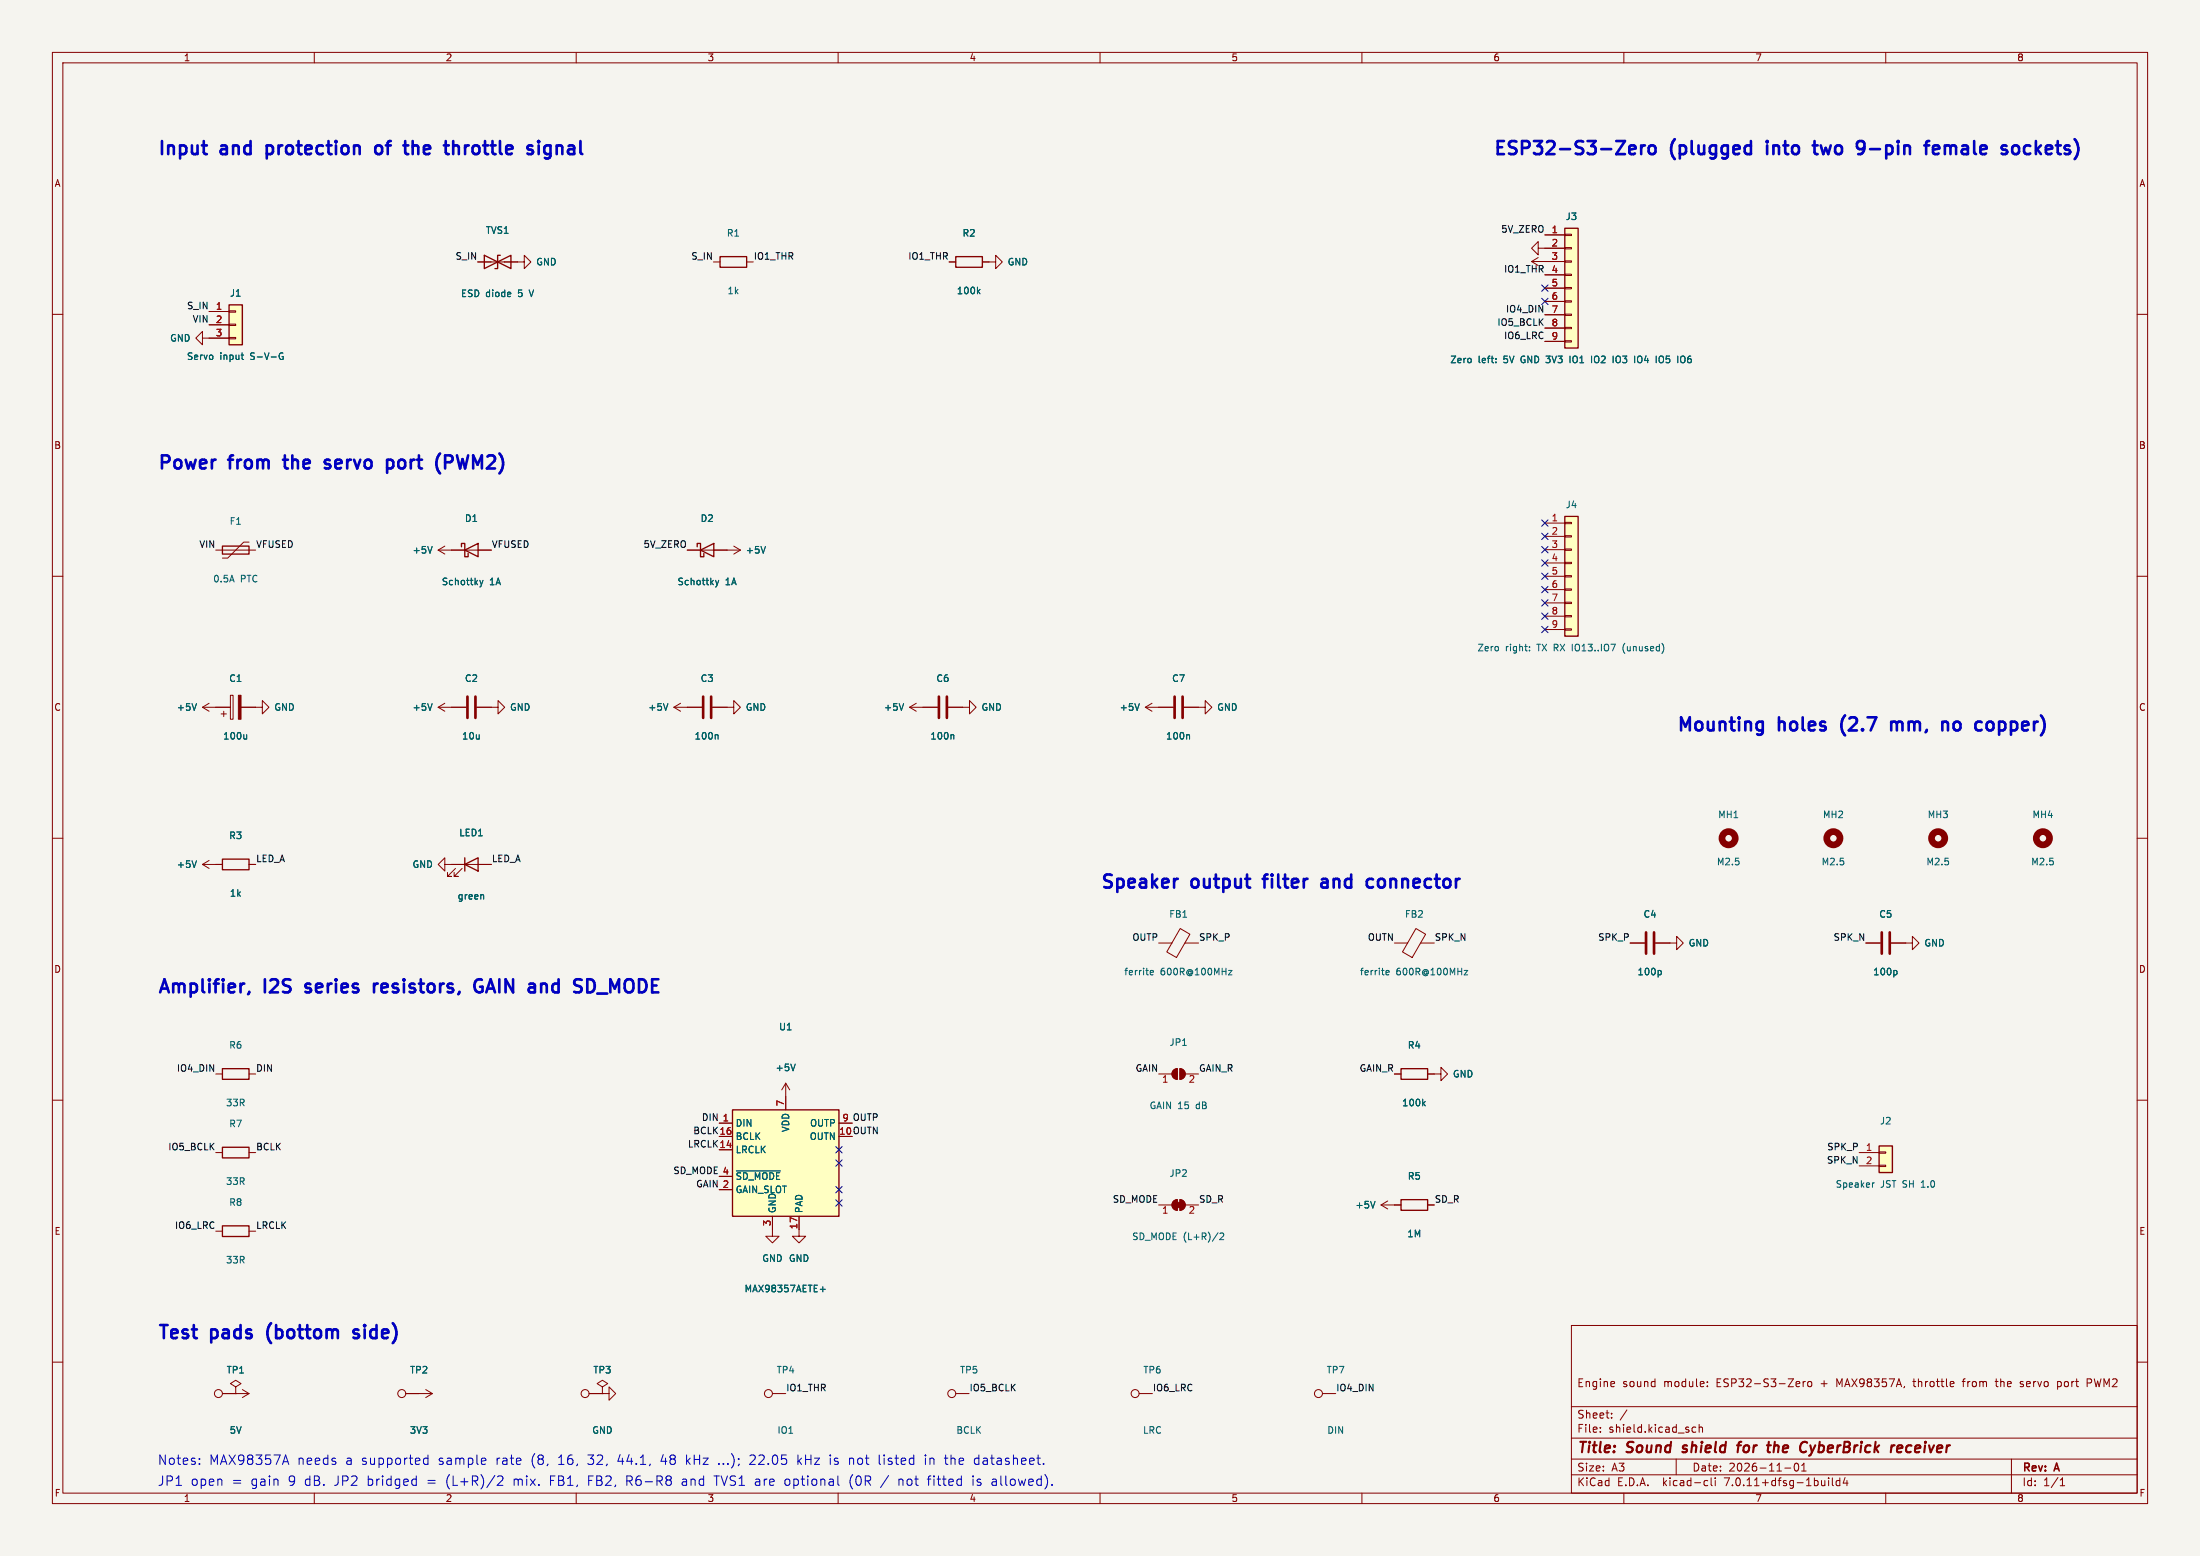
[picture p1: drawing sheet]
<svg xmlns="http://www.w3.org/2000/svg" width="420mm" height="297mm" viewBox="0 0 420 297" stroke-linecap="round" stroke-linejoin="round" font-family="sans-serif">
<path d="M0 0h420v297h-420z" fill="#f5f4ef" stroke="#f5f4ef" stroke-width=".19"/>
<g fill="none" stroke="#840000" stroke-width=".19">
<path d="M10 10h400v277h-400zM12 12h396v273h-396zM60 10v2M110 10v2M160 10v2M210 10v2M260 10v2M310 10v2M360 10v2M10 60h2M39.9 59.5h3.8M43.7 59.3h1.3v.3h-1.3z"/>
<path d="M91.2 50h8.9v-1.3l1.3 1.3-1.3 1.3v-1.3M136.2 50h1.3M142.5 50h1.3M181.2 50h1.3M187.5 50h2.6v-1.3l1.2 1.3-1.2 1.3v-1.3M292.4 49.9l1.2 .8M292.4 49.9h6.3M293.6 47.4v-1.3l-1.2 1.3 1.2 1.2v-1.2h5.1M293.6 49.2l-1.2 .7M294.9 44.8h3.8M294.9 52.5h3.8M294.9 55h3.8"/>
<path d="M294.9 57.5h3.8M298.7 60h1.3v.2h-1.3zM298.7 57.4h1.3v.3h-1.3zM298.7 54.9h1.3v.2h-1.3zM298.7 52.3h1.3v.3h-1.3zM298.7 49.8h1.3v.2h-1.3zM298.7 47.3h1.3v.2h-1.3zM298.7 44.7h1.3v.3h-1.3zM408 60h2M38.6 64.5v-1.2l-1.2 1.2 1.2 1.3v-1.3h5.1M39.9 62h3.8M43.7 64.4h1.3v.3h-1.3z"/>
<path d="M43.7 61.9h1.3v.2h-1.3zM294.9 60.1h3.8M294.9 62.6h3.8M294.9 65.2h3.8M298.7 65h1.3v.3h-1.3zM298.7 62.5h1.3v.2h-1.3zM294.9 99.8h3.8M298.7 99.7h1.3v.3h-1.3zM10 110h2M41.2 105h7.6M47.5 103.5h-1l-3 3h-1M83.7 105h10.1"/>
<path d="M83.7 105l1.2 .8M84.9 104.2l-1.2 .8M131.2 105h10.1M140.1 104.2l1.2 .8M141.3 105l-1.2 .8M294.9 110h3.8M294.9 102.4h3.8M294.9 104.9h3.8M294.9 107.5h3.8M294.9 112.5h3.8M294.9 115.1h3.8M294.9 117.6h3.8"/>
<path d="M298.7 117.5h1.3v.2h-1.3zM298.7 115h1.3v.2h-1.3zM298.7 112.4h1.3v.3h-1.3zM298.7 109.9h1.3v.2h-1.3zM298.7 107.3h1.3v.3h-1.3zM298.7 104.8h1.3v.2h-1.3zM298.7 102.3h1.3v.2h-1.3zM408 110h2M38.6 135h5.4M38.6 135l1.3 .8M39.9 134.2l-1.3 .8M42.2 136.3h1"/>
<path d="M42.7 135.8v1M44 132.7h.5v4.6h-.5zM46 135h4.1v-1.3l1.2 1.3-1.2 1.3v-1.3M83.7 135h5.3M83.7 135l1.2 .8M84.9 134.2l-1.2 .8M91 135h4.1v-1.3l1.3 1.3-1.3 1.3v-1.3M128.6 135h5.4M128.6 135l1.3 .8M129.9 134.2l-1.3 .8M136 135h4.1v-1.3l1.2 1.3-1.2 1.3v-1.3M173.6 135h5.4"/>
<path d="M173.6 135l1.3 .8M174.9 134.2l-1.3 .8M181 135h4.1v-1.3l1.2 1.3-1.2 1.3v-1.3M218.7 135h5.3M218.7 135l1.2 .8M219.9 134.2l-1.2 .8M226 135h4.1v-1.3l1.3 1.3-1.3 1.3v-1.3M294.9 120.2h3.8M298.7 120h1.3v.3h-1.3zM10 160h2M408 160h2M38.6 165h3.9"/>
<path d="M38.6 165l1.3 .8M39.9 164.2l-1.3 .8M47.5 165h1.3M84.9 165v-1.3l-1.2 1.3 1.2 1.3v-1.3h8.9M87 165.8l-1.6 1.5h.8h-.8v-.8M88.2 165.8l-1.5 1.5h.8h-.8v-.8M221.2 180h2.5M225.3 177.2l1.9 1.1-2.6 4.5-1.9-1.1zM226.2 180h2.6M266.2 180h2.5M270.3 177.2l1.9 1.1-2.6 4.5-1.9-1.1zM271.2 180h2.6"/>
<path d="M311.2 180h2.8M316 180h4.1v-1.3l1.3 1.3-1.3 1.3v-1.3M356.2 180h2.8M361 180h4.1v-1.3l1.2 1.3-1.2 1.3v-1.3M10 210h2M41.2 205h1.3M47.5 205h1.3M137.3 214.4h2.5M137.3 219.5h2.5M137.3 216.9h2.5M150 206.8v5M150 206.8l-.8 1.2"/>
<path d="M150 206.8l.8 1.2M160.2 214.4h2.5M221.2 205h2.5M224.1 204.3l.6-.3v2a1.02 1.02 0 0 1-.9-.6 1.02 1.02 0 0 1 .3-1.1zM225.3 204a1.02 1.02 0 0 1 1 1 1.02 1.02 0 0 1-1 1zM226.3 205h2.5M266.2 205h1.3M272.5 205h2.6v-1.3l1.2 1.3-1.2 1.3v-1.3M358.7 219.9h1.3v.2h-1.3zM408 210h2M41.2 220h1.3M41.2 235h1.3"/>
<path d="M47.5 220h1.3M47.5 235h1.3M137.3 227.1h2.5M137.3 224.5h2.5M147.5 232.2v3.8h1.2l-1.2 1.2-1.3-1.2h1.3M152.5 232.2v3.8h1.3l-1.3 1.2-1.2-1.2h1.2M221.2 230h2.5M224.1 229.3l.6-.3v2a1.02 1.02 0 0 1-.9-.6 1.02 1.02 0 0 1 .3-1.1zM225.3 229a1.02 1.02 0 0 1 1 1 1.02 1.02 0 0 1-1 1zM226.3 230h2.5M263.6 230h3.9M263.6 230l1.3 .8"/>
<path d="M264.9 229.2l-1.3 .8M272.5 230h1.3M354.9 220h3.8M354.9 222.5h3.8M358.7 222.4h1.3v.3h-1.3zM10 260h2M300 253h108v32h-108zM408 260h2M42.5 266h5M45 264.7l1-.6-1-.6-1 .6 1 .6v1.3M45 266h.1M46.3 265.2l1.2 .8"/>
<path d="M47.5 266l-1.2 .8M77.5 266h5M81.3 265.2l1.2 .8M82.5 266l-1.2 .8M112.5 266h2.5M115 266h1.3v-1.3l1.2 1.3-1.2 1.3v-1.3M115 264.7l1-.6-1-.6-1 .6 1 .6v1.3M115 266h.1M147.5 266h2.5M182.5 266h2.5M217.5 266h2.5M252.5 266h2.5"/>
<path d="M300 278.5h108M300 274.5h108M300 268.5h108M305.5 273.2v.2M305.5 272.5v.1M307.7 270.5v.2M307.7 269.8v.1M308 263.7l.2 .3-.7 .2M308.2 264.6l-.2 .1M310.6 269.1l-1.3 1.9M320 278.5v3M323.7 272.5l-.4-.1-.3 .3 .2 .6h.5"/>
<path d="M324.4 272.5l.2-.1 .3 .1 .1 .9M324.4 271.9v1.5M325.9 264.5v.2M325.9 263.8v.1M342.7 279.4l.2-.1a.8 .8 0 0 1 .5 .7 .8 .8 0 0 1-.5 .8 1 1 0 0 1-.2-1.4zM343.1 263.7l.4 .1 .1 .2-.7 .2M343.5 264.6l-.4 .1M343.9 279.7l.5-.4v1.5M344.2 263.7v1M344.7 263.7l-.3 .1-.2 .2M345.2 263.8l.4-.1 .3 .3v.4l-.3 .3-.4-.1-.1-.2zM372.8 263.7l.2 .3-.7 .2"/>
<path d="M372.9 264.6l-.1 .1M374.6 263.7h.6M380.9 263.7h.5M381.1 263.2v1.3l.2 .2M384 278.5v6.5M385.7 264.6l.4 .1M386.1 263.7l-.4 .1v.1v.2l.4 .1M392.8 264.6h.6M392.8 263.8h.6M392.8 263.7v1.5M399.2 263.3l-.2-.1h-.6v1.5M399.2 263.8l-.2 .2h-.6"/>
<path d="M60 285v2M110 285v2M160 285v2M210 285v2M260 285v2M300 281.5h108M310 285v2M325.6 282.6l.4 .1M326 283.5l-.4 .1M326.7 282.1v1.3l.2 .2M327.4 282.1v.1M327.4 282.6v1"/>
<path d="M340.7 280.2h1.2M343.9 280.8h.9M349.1 282.1v.1M349.1 282.6v1M349.8 282.1v1.3l.2 .2M351.2 282.7l-.4-.1-.3 .3 .2 .6h.5M351.2 282.1v1.5M352.2 282l-.3 1.1h.9M352.6 282.6v1M360 285v2M393.3 283.6h.9M393.3 282.5l.4-.4v1.5"/>
<circle cx="41.7" cy="266" r=".76"/>
<circle cx="76.7" cy="266" r=".76"/>
<circle cx="111.7" cy="266" r=".76"/>
<circle cx="146.7" cy="266" r=".76"/>
<circle cx="181.7" cy="266" r=".76"/>
<circle cx="216.7" cy="266" r=".76"/>
<circle cx="251.7" cy="266" r=".76"/>
</g>
<path d="M321.2 277.1l.1 .1M321.4 276l-.1 .4M331.6 275.9h.8M332.4 275.2l-.4 .1-.1 .2-.2 1.7M338.8 275.2l-.2 2M339.3 275.9l-.6 .2M345.6 275.9l.3 1.3M345.9 277.2l-.2 .5-.4 .2M346.5 275.9l-.6 1.3M362.9 275.9l.2 .1 .1 .3-1 .2M364.4 275.9l-.5 .4v.5l.3 .4h.4" fill="none" stroke="#840000" stroke-width=".4"/>
<path d="M89.2 133v4M90.8 133v4M134.2 133v4M135.8 133v4M179.2 133v4M180.8 133v4M224.2 133v4M225.8 133v4M314.2 178v4M315.8 178v4M359.2 178v4M360.8 178v4" fill="none" stroke="#840000" stroke-width=".51"/>
<g fill="none" stroke="#006464" stroke-width=".19">
<path d="M186.7 55.6l.4 .5M187.1 55.2l-.5 .5M46 67.8h.5M46.3 68.6h.2M53.3 68.1l.1 .3 .3 .2 .4-.1v-.4h-.3M54 67.4h-.5l-.2 .5M285.6 69.1v.1M285.6 68.5v.1M299.7 68v1.2M303.8 68v1.2M308.6 68.2v.9M312.9 68h-.1a.81 .81 0 0 0 .1 1.2"/>
<path d="M317.3 68a.43 .43 0 0 0-.6 .4v.4a.42 .42 0 0 0 .6 .4M320.9 69.1l.2 .1h.4M321.5 68h-.4l-.2 .2M82.5 104.3l-.4 1.3M91.6 110.8l.3 .8M91.9 111.6l-.3 .4M92.2 110.8l-.3 .8M136.6 110.8l.3 .8M136.9 111.6l-.3 .4M137.2 110.8l-.3 .8M146.1 104.3l-.4 1.3M37.5 134.3l-.4 1.3"/>
<path d="M82.5 134.3l-.4 1.3M127.5 134.3l-.4 1.3M172.5 134.3l-.4 1.3M217.5 134.3l-.4 1.3M292 124.1v.1M292 123.5v.1M309.9 123.2l-.1 .4 .1 .8M47.1 140.2v.9M47.1 141l-.2 .1M136.9 140.2l.2 .2v.7M181.9 140.2l.2 .2v.7M226.9 140.2l.2 .2v.7"/>
<path d="M37.5 164.3l-.4 1.3M92.3 170.8v.8M219.6 185.9l.2 .2 .3-.1M219.6 185.4l.2-.2 .4 .2v.1l-.6 .2M234.5 185.2h.7l-.7 .9h.7M264.6 185.9l.2 .2 .3-.1M264.6 185.4l.2-.2h.2l.2 .2v.1l-.6 .2M279.5 185.2h.7l-.7 .9h.7M316.9 185.2l.2 .3v.3l-.2 .3M361.9 185.2l.2 .3v.3l-.2 .3M151.8 203.1l-.4 1.3M271.7 210.6l.4 .5"/>
<path d="M272.1 210.2l-.5 .5M140.6 223.5h8.4M232.5 235.3l-1.1 1.6M232.9 235.5l.5-.2 .2 .4-.8 .9h.8M262.5 229.3l-.4 1.3M357.8 225.8l-.3 .1M156.6 246.1h1M157.1 245.6v1"/>
</g>
<g fill="none" stroke="#840000" stroke-width=".25">
<path d="M43.7 58.2h2.6v7.6h-2.6zM92.5 48.7v2.6l5-2.6v2.6zM95.5 48.7h-.5v2.6h-.5M137.5 49h5v2h-5zM182.5 49h5v2h-5zM298.7 43.6h2.6v22.8h-2.6zM298.7 98.6h2.6v22.8h-2.6zM42.5 104.2h5v1.6h-5zM88.1 104.4v-.7h.6v2.6h.7v-.7M88.7 105l2.6-1.3v2.6zM133.1 104.4v-.7h.6v2.6h.7v-.7M133.7 105l2.6-1.3v2.6z"/>
<path d="M42.5 164h5v2h-5zM88.7 165l2.6-1.3v2.6zM88.7 163.7v2.6M42.5 219h5v2h-5zM42.5 204h5v2h-5zM139.8 211.8h20.4v20.4h-20.4zM267.5 204h5v2h-5zM358.7 218.7h2.6v5.1h-2.6zM42.5 234h5v2h-5zM267.5 229h5v2h-5z"/>
</g>
<g fill="none" stroke="#840000" stroke-width="1.3">
<circle cx="330" cy="160" r="1.27"/>
<circle cx="350" cy="160" r="1.27"/>
<circle cx="370" cy="160" r="1.27"/>
<circle cx="390" cy="160" r="1.27"/>
</g>
<g fill="#ffffc2" stroke="#ffffc2" stroke-width=".19">
<path d="M298.7 98.6h2.6v22.8h-2.6z"/>
<path d="M358.7 218.7h2.6v5.1h-2.6z"/>
<path d="M298.7 43.6h2.6v22.8h-2.6z"/>
<path d="M139.8 211.8h20.4v20.4h-20.4z"/>
<path d="M43.7 58.2h2.6v7.6h-2.6z"/>
</g>
<g fill="#840000" stroke="#840000" stroke-width=".19">
<path d="M224.5 229.5h1v1h-1z"/>
<path d="M224.1 229.3l.6-.3v2a1.02 1.02 0 0 1-.9-.6 1.02 1.02 0 0 1 .3-1.1z"/>
<path d="M225.3 229a1.02 1.02 0 0 1 1 1 1.02 1.02 0 0 1-1 1z"/>
<path d="M224.1 204.3l.6-.3v2a1.02 1.02 0 0 1-.9-.6 1.02 1.02 0 0 1 .3-1.1z"/>
<path d="M225.3 204a1.02 1.02 0 0 1 1 1 1.02 1.02 0 0 1-1 1z"/>
<path d="M45.5 132.7h.5v4.6h-.5z"/>
</g>
<g fill="none" stroke="#0000c2" stroke-width=".5">
<path d="M50.9 27.8v2.5M50.9 29.3l.3 .1M51.2 27.8l-.3 .1M72.8 28a.68 .68 0 0 0-.6-.3 .68 .68 0 0 0-.6 .5v.7a.68 .68 0 0 0 .6 .5 .68 .68 0 0 0 .6-.2M78.8 26.9v2.5M79.5 27.8h-.4l-.3 .2M86.6 27.9l.3-.1 .6 .1 .1 .2v1.3M102.8 26.9v.3M102.8 27.8v1.6M102.8 26.9l-.1 .1 .1 .2M102.8 26.9l.1 .1-.1 .2M104 30.1l.3 .2 .6-.2"/>
<path d="M104.9 27.8h-.5l-.5 .4 .1 1 .4 .2h.5M311 28.1l.4-.3h.5l.3 .3v.2l-1.2 .3M311 29.1l.4 .3 .7-.1M313.3 27.8v1.6M314 27.8a.64 .64 0 0 0-.7 .4M314.9 28a.68 .68 0 0 1 .6-.3 .68 .68 0 0 1 .5 .5v.7a.68 .68 0 0 1-.6 .5 .68 .68 0 0 1-.7-.5zM337.4 26.9v.3M337.4 27.8v1.6M337.4 26.9l-.2 .1 .2 .2M337.4 26.9l.1 .1-.1 .2M346 27.8h1M346.4 26.9v2.2l.1 .2 .5 .1"/>
<path d="M355.4 26.9l.4 .3a2.1 2.1 0 0 1-.2 2M355.9 28l-.5 .5M367.4 27.8h.9M368.3 26.9l-.5 .1-.1 .3v2.1M369 28.6l1.2-.3-.1-.4-.7-.1-.4 .3 .1 1.2 .3 .1 .7-.1M384.3 28a.68 .68 0 0 1 .6-.3 .68 .68 0 0 1 .5 .5v.7a.68 .68 0 0 1-.6 .5 .68 .68 0 0 1-.7-.5zM54 87.8h1M62.9 87.9l-.5-.1-.4 .3 .1 .4 .8 .2 .2 .2-.2 .4-.2 .1-.7-.1M74.1 87.8l.8 .1 .2 .3-.1 1-.4 .2h-.5M86.4 87.4l-.5-.5h-.9v2.5M86.4 87.8l-.5 .4h-.9M361 137.8v1.6"/>
<path d="M361 138a.62 .62 0 0 1 1.1 .1M362.1 138.1v1.3M362.2 137.9l-.1 .2M371.2 137.8h.3l.4 .3v1.3M380.3 137.9a.68 .68 0 0 0-1 .3v.7a.68 .68 0 0 0 1 .4M224.6 167.8h.3M241 167.8h1M252.4 167.9l.7-.1 .3 .3M253.4 168.3l-.8 .2a.49 .49 0 0 0-.4 .4 .49 .49 0 0 0 .4 .5l.8-.1M261.4 167.8l.7 .1M262.1 169.3l-.7 .1M47.6 189.3l-.2 .5"/>
<path d="M58.3 189.3l.2 .1M58.4 187.9l-.1 .2 .1 .4M71.4 187.8v1.6M72.1 187.8a.64 .64 0 0 0-.7 .4M92 187a1.03 1.03 0 0 0-1.2 .2 1.03 1.03 0 0 0-.2 1.1 .94 .94 0 0 0 .5 1 .94 .94 0 0 0 1-.1v-.9h-.5M104 187.8l-.6 .1M112.1 186.9a1.32 1.32 0 0 1 1.4 .8 1.32 1.32 0 0 1-.4 1.6l-1 .1M68.4 253.9l-.6-.1-.3 .3 .1 .4 .8 .2 .1 .2-.1 .4-.2 .1-.7-.1"/>
</g>
<g fill="none" stroke="#0000c2" stroke-width=".19">
<path d="M38.1 279.4v.1M38.1 278.4v.2M54.1 279h.9M54.5 277.7l.6 1.8M80.9 279.4l.3 .1 .5-.1M81.7 277.7v1.8M81.7 278.4l-.5-.1-.3 .2M92.7 278.4l.1 .4-.9 .1M137.2 279.4v.1M143.4 277.7l-.2 .2M144.1 278.5l-1 1h1.1M152.3 277.7v1.8"/>
<path d="M152.5 278.8l.5 .7M153 278.3l-.7 .7M158.5 277.7v.2M158.5 278.3v1.2M162.2 278.3v1.2M162.7 278.3l-.5 .2M167.8 277.7v1.6l.3 .2M176.7 277.7v.2M176.7 278.3v1.2M180.3 278.3h.7M180.6 279.4l.4 .1M186.2 279.4h.7"/>
<path d="M186.2 278.4h.7M95 281.9l.2-.2 .6 .1a.49 .49 0 0 1 .1 .7l-1 1h1.1M119.7 282.7h.7M120.4 281.7h-.7v1.8M130.5 282.3l-.2 .1M130.5 282.8a.35 .35 0 0 0-.3 .4 .35 .35 0 0 0 .3 .3M136.3 281.7h1M150.4 282.3l-.4 .1-.2 .3 .1 .7 .5 .1M162.8 281.5a2.06 2.06 0 0 0 0 2.7M169.6 281.6l-1.5 2.4M171.6 282.5l.5-.2 .3 .3M171.6 282.3v1.2"/>
<path d="M177 282.3h.7M177.7 281.7l-.3 .1-.1 .2M185.8 281.7v.2M185.8 282.3v1.2M186.5 283.4l.2 .1M186.8 282.3l-.3 .3 .3 .3M190 282.3l.2 .3v.9M190.2 283.4l-.6 .1M190.2 282.8h-.6"/>
</g>
<g fill="none" stroke="#000084" stroke-width=".19">
<path d="M294.3 54.4l1.2 1.2M294.3 56.9l1.2 1.2M295.5 54.4l-1.2 1.2M295.5 56.9l-1.2 1.2M294.3 99.2l1.2 1.2M295.5 99.2l-1.2 1.2M294.3 109.4l1.2 1.2M294.3 101.8l1.2 1.2M294.3 104.3l1.2 1.2M294.3 106.9l1.2 1.2M294.3 119.6l1.2 1.2M294.3 117l1.2 1.2"/>
<path d="M294.3 114.5l1.2 1.2M294.3 111.9l1.2 1.2M295.5 109.4l-1.2 1.2M295.5 101.8l-1.2 1.2M295.5 104.3l-1.2 1.2M295.5 106.9l-1.2 1.2M295.5 119.6l-1.2 1.2M295.5 117l-1.2 1.2M295.5 114.5l-1.2 1.2M295.5 111.9l-1.2 1.2M159.6 218.9l1.2 1.2M160.8 218.9l-1.2 1.2"/>
<path d="M159.6 229l1.2 1.2M159.6 226.5l1.2 1.2M159.6 221.4l1.2 1.2M160.8 229l-1.2 1.2M160.8 226.5l-1.2 1.2M160.8 221.4l-1.2 1.2"/>
</g>
<g font-size="3.5" fill="#0000c2">
<text x="30" y="29.8">Input</text>
<text x="42.3" y="29.8">and</text>
<text x="52" y="29.8">protection</text>
<text x="73.8" y="29.8">of</text>
<text x="80.4" y="29.8">the</text>
<text x="89.2" y="29.8">throttle</text>
<text x="105.9" y="29.8">signal</text>
<text x="285" y="29.8">ESP32-S3-Zero</text>
<text x="319.1" y="29.8">(plugged</text>
<text x="338.4" y="29.8">into</text>
<text x="348.5" y="29.8">two</text>
<text x="357.7" y="29.8">9-pin</text>
<text x="371.8" y="29.8">female</text>
<text x="387.3" y="29.8">sockets)</text>
<text x="30" y="89.7">Power</text>
<text x="44" y="89.7">from</text>
<text x="55.5" y="89.7">the</text>
<text x="64.2" y="89.7">servo</text>
<text x="77" y="89.7">port</text>
<text x="87.4" y="89.7">(PWM2)</text>
<text x="320" y="139.8">Mounting</text>
<text x="339.7" y="139.8">holes</text>
<text x="352.6" y="139.8">(2.7</text>
<text x="363.1" y="139.8">mm,</text>
<text x="373.9" y="139.8">no</text>
<text x="381.3" y="139.8">copper)</text>
<text x="210" y="169.7">Speaker</text>
<text x="227.7" y="169.7">output</text>
<text x="242.5" y="169.7">filter</text>
<text x="254.4" y="169.7">and</text>
<text x="264.1" y="169.7">connector</text>
<text x="30" y="189.7">Amplifier,</text>
<text x="50.6" y="189.7">I2S</text>
<text x="59.5" y="189.7">series</text>
<text x="73.5" y="189.7">resistors,</text>
<text x="93.8" y="189.7">GAIN</text>
<text x="105.1" y="189.7">and</text>
<text x="114.8" y="189.7">SD_MODE</text>
<text x="30" y="255.8">Test</text>
<text x="40.4" y="255.8">pads</text>
<text x="52.1" y="255.8">(bottom</text>
<text x="69.7" y="255.8">side)</text>
</g>
<g font-size="2.8" fill="#840000">
<text x="301" y="277.9">Title:</text>
<text x="310.6" y="277.9">Sound</text>
<text x="322.1" y="277.9">shield</text>
<text x="333.4" y="277.9">for</text>
<text x="339.9" y="277.9">the</text>
<text x="346.9" y="277.9">CyberBrick</text>
<text x="365" y="277.9">receiver</text>
</g>
<g font-size="2.5" fill="#0000c2">
<text x="30" y="279.8">Notes:</text>
<text x="39.9" y="279.8">MAX98357A</text>
<text x="56.8" y="279.8">needs</text>
<text x="66" y="279.8">a supported</text>
<text x="83.9" y="279.8">sample</text>
<text x="95" y="279.8">rate</text>
<text x="101.7" y="279.8">(8,</text>
<text x="107" y="279.8">16,</text>
<text x="112.7" y="279.8">32,</text>
<text x="118.5" y="279.8">44.1,</text>
<text x="126.8" y="279.8">48</text>
<text x="131.7" y="279.8">kHz</text>
<text x="138" y="279.8">...);</text>
<text x="144.1" y="279.8">22.05</text>
<text x="153.3" y="279.8">kHz</text>
<text x="159.5" y="279.8">is</text>
<text x="163.3" y="279.8">not</text>
<text x="169.1" y="279.8">listed</text>
<text x="178" y="279.8">in</text>
<text x="181.9" y="279.8">the</text>
<text x="187.6" y="279.8">datasheet.</text>
<text x="30" y="283.8">JP1</text>
<text x="36.4" y="283.8">open</text>
<text x="44.3" y="283.8">=</text>
<text x="47.9" y="283.8">gain</text>
<text x="55.2" y="283.8">9</text>
<text x="58.3" y="283.8">dB.</text>
<text x="64.1" y="283.8">JP2</text>
<text x="70.5" y="283.8">bridged</text>
<text x="81.9" y="283.8">=</text>
<text x="85.6" y="283.8">(L+R)/2</text>
<text x="98.6" y="283.8">mix.</text>
<text x="105.6" y="283.8">FB1,</text>
<text x="113" y="283.8">FB2,</text>
<text x="120.4" y="283.8">R6-R8</text>
<text x="131.1" y="283.8">and</text>
<text x="137.5" y="283.8">TVS1 are</text>
<text x="151.1" y="283.8">optional</text>
<text x="163.5" y="283.8">(0R</text>
<text x="173" y="283.8">not</text>
<text x="178.8" y="283.8">fitted</text>
<text x="187.4" y="283.8">is</text>
<text x="191.1" y="283.8">allowed).</text>
</g>
<g font-size="2.1" fill="#840000">
<text x="301" y="265">Engine</text>
<text x="309.7" y="265">sound</text>
<text x="317.7" y="265">module:</text>
<text x="327.8" y="265">ESP32-S3-Zero</text>
<text x="347.8" y="265">+</text>
<text x="351" y="265">MAX98357A,</text>
<text x="365.9" y="265">throttle</text>
<text x="375.4" y="265">from</text>
<text x="381.9" y="265">the</text>
<text x="386.7" y="265">servo</text>
<text x="393.9" y="265">port</text>
<text x="399.7" y="265">PWM2</text>
<text x="301" y="273.7">File:</text>
<text x="301" y="271">Sheet:</text>
<text x="307.1" y="273.7">shield.kicad_sch</text>
<text x="301" y="281.1">Size:</text>
<text x="307.6" y="281.1">A3</text>
<text x="323" y="281.1">Date:</text>
<text x="330" y="281.1">2026-11-01</text>
<text x="386" y="281.3">Rev:</text>
<text x="392.4" y="281.3">A</text>
<text x="301" y="283.9">KiCad</text>
<text x="308.7" y="283.9">E.D.A.</text>
<text x="317.6" y="283.9">kicad-cli</text>
<text x="329.5" y="283.9">7.0.11+dfsg-1build4</text>
<text x="386" y="283.9">Id:</text>
<text x="390.1" y="283.9">1/1</text>
</g>
<g font-size="1.8" fill="#840000">
<text x="35" y="11.9">1</text>
<text x="85" y="11.9">2</text>
<text x="135" y="11.9">3</text>
<text x="185" y="11.9">4</text>
<text x="235" y="11.9">5</text>
<text x="285" y="11.9">6</text>
<text x="335" y="11.9">7</text>
<text x="385" y="11.9">8</text>
<text x="10.3" y="35.9">A</text>
<text x="408.3" y="35.9">A</text>
<text x="10.3" y="85.9">B</text>
<text x="408.2" y="85.9">B</text>
<text x="10.3" y="135.9">C</text>
<text x="408.2" y="135.9">C</text>
<text x="10.3" y="185.9">D</text>
<text x="408.2" y="185.9">D</text>
<text x="160.1" y="216.7">10 OUTN</text>
<text x="10.3" y="235.9">E</text>
<text x="408.3" y="235.9">E</text>
<text x="10.3" y="285.9">F</text>
<text x="35" y="286.9">1</text>
<text x="85" y="286.9">2</text>
<text x="135" y="286.9">3</text>
<text x="185" y="286.9">4</text>
<text x="235" y="286.9">5</text>
<text x="285" y="286.9">6</text>
<text x="335" y="286.9">7</text>
<text x="385" y="286.9">8</text>
<text x="408.3" y="285.9">F</text>
</g>
<g font-size="1.8" fill="#006464">
<text x="92.7" y="44.8">TVS1</text>
<text x="138.7" y="45.4">R1</text>
<text x="183.7" y="45.4">R2</text>
<text x="298.8" y="42.2">J3</text>
<text x="102.3" y="50.9">GND</text>
<text x="192.3" y="50.9">GND</text>
<text x="43.8" y="56.8">J1</text>
<text x="87.9" y="56.9">ESD diode</text>
<text x="99" y="56.9">5</text>
<text x="101.4" y="56.9">V</text>
<text x="138.8" y="56.4">1k</text>
<text x="182.6" y="56.4">100k</text>
<text x="32.4" y="65.4">GND</text>
<text x="35.6" y="68.9">Servo</text>
<text x="42" y="68.9">input</text>
<text x="47.9" y="68.9">S-V-G</text>
<text x="276.8" y="69.5">Zero</text>
<text x="282.2" y="69.5">left:</text>
<text x="287.2" y="69.5">5V</text>
<text x="290.6" y="69.5">GND 3V3</text>
<text x="300.3" y="69.5">IO1</text>
<text x="304.7" y="69.5">IO2</text>
<text x="309" y="69.5">IO3</text>
<text x="313.3" y="69.5">IO4</text>
<text x="317.6" y="69.5">IO5</text>
<text x="321.9" y="69.5">IO6</text>
<text x="43.7" y="100.4">F1</text>
<text x="88.7" y="99.8">D1</text>
<text x="133.7" y="99.8">D2</text>
<text x="298.8" y="97.2">J4</text>
<text x="78.7" y="105.9">+5V</text>
<text x="142.3" y="105.9">+5V</text>
<text x="40.6" y="111.4">0.5A</text>
<text x="45.9" y="111.4">PTC</text>
<text x="84.2" y="111.9">Schottky</text>
<text x="93.5" y="111.9">1A</text>
<text x="129.2" y="111.9">Schottky</text>
<text x="138.5" y="111.9">1A</text>
<text x="282" y="124.5">Zero</text>
<text x="287.4" y="124.5">right:</text>
<text x="293.6" y="124.5">TX RX IO13..IO7</text>
<text x="310.4" y="124.5">(unused)</text>
<text x="43.7" y="130.4">C1</text>
<text x="88.7" y="130.4">C2</text>
<text x="133.7" y="130.4">C3</text>
<text x="178.7" y="130.4">C6</text>
<text x="223.7" y="130.4">C7</text>
<text x="33.7" y="135.9">+5V</text>
<text x="52.3" y="135.9">GND</text>
<text x="78.7" y="135.9">+5V</text>
<text x="97.3" y="135.9">GND</text>
<text x="123.7" y="135.9">+5V</text>
<text x="142.3" y="135.9">GND</text>
<text x="168.7" y="135.9">+5V</text>
<text x="187.3" y="135.9">GND</text>
<text x="213.7" y="135.9">+5V</text>
<text x="232.3" y="135.9">GND</text>
<text x="42.5" y="141.4">100u</text>
<text x="88.1" y="141.4">10u</text>
<text x="132.5" y="141.4">100n</text>
<text x="177.5" y="141.4">100n</text>
<text x="222.5" y="141.4">100n</text>
<text x="43.7" y="160.4">R3</text>
<text x="87.6" y="159.8">LED1</text>
<text x="327.9" y="156.4">MH1</text>
<text x="347.9" y="156.4">MH2</text>
<text x="367.9" y="156.4">MH3</text>
<text x="387.9" y="156.4">MH4</text>
<text x="33.7" y="165.9">+5V</text>
<text x="78.7" y="165.9">GND</text>
<text x="327.7" y="165.4">M2.5</text>
<text x="347.7" y="165.4">M2.5</text>
<text x="367.7" y="165.4">M2.5</text>
<text x="387.7" y="165.4">M2.5</text>
<text x="43.8" y="171.4">1k</text>
<text x="87.3" y="171.9">green</text>
<text x="223.1" y="175.4">FB1</text>
<text x="268.1" y="175.4">FB2</text>
<text x="313.7" y="175.4">C4</text>
<text x="358.7" y="175.4">C5</text>
<text x="322.3" y="180.9">GND</text>
<text x="367.3" y="180.9">GND</text>
<text x="214.5" y="186.4">ferrite</text>
<text x="221.5" y="186.4">600R@100MHz</text>
<text x="259.5" y="186.4">ferrite</text>
<text x="266.5" y="186.4">600R@100MHz</text>
<text x="312.5" y="186.4">100p</text>
<text x="357.5" y="186.4">100p</text>
<text x="148.6" y="196.9">U1</text>
<text x="43.7" y="200.4">R6</text>
<text x="223.2" y="199.8">JP1</text>
<text x="268.7" y="200.4">R4</text>
<text x="148" y="204.7">+5V</text>
<text x="277.3" y="205.9">GND</text>
<text x="43.1" y="211.4">33R</text>
<text x="43.7" y="215.4">R7</text>
<text x="140.3" y="215.2">DIN</text>
<text x="154.6" y="215.2">OUTP</text>
<text x="219.4" y="211.9">GAIN 15</text>
<text x="228.4" y="211.9">dB</text>
<text x="267.6" y="211.4">100k</text>
<text x="358.8" y="214.8">J2</text>
<text x="140.3" y="220.3">LRCLK</text>
<text x="140.3" y="217.8">BCLK</text>
<text x="150.9" y="216.2" transform="rotate(-90 150.9 216.2)">VDD</text>
<text x="154.5" y="217.8">OUTN</text>
<text x="43.1" y="226.4">33R</text>
<text x="140.3" y="227.9">GAIN_SLOT</text>
<text x="140.3" y="225.4">~{SD_MODE}</text>
<text x="223.2" y="224.8">JP2</text>
<text x="268.7" y="225.4">R5</text>
<text x="350.3" y="226.9">Speaker</text>
<text x="359" y="226.9">JST SH</text>
<text x="367" y="226.9">1.0</text>
<text x="43.7" y="230.4">R8</text>
<text x="148.3" y="231.7" transform="rotate(-90 148.3 231.7)">GND</text>
<text x="153.4" y="231.7" transform="rotate(-90 153.4 231.7)">PAD</text>
<text x="258.7" y="230.9">+5V</text>
<text x="216" y="236.9">SD_MODE (L+R)/2</text>
<text x="268.6" y="236.4">1M</text>
<text x="43.1" y="241.4">33R</text>
<text x="145.4" y="241.1">GND GND</text>
<text x="142" y="246.9">MAX98357AETE+</text>
<text x="43.2" y="262.4">TP1</text>
<text x="78.2" y="262.4">TP2</text>
<text x="113.2" y="262.4">TP3</text>
<text x="148.2" y="262.4">TP4</text>
<text x="183.2" y="262.4">TP5</text>
<text x="218.2" y="262.4">TP6</text>
<text x="253.2" y="262.4">TP7</text>
<text x="43.7" y="273.9">5V</text>
<text x="78.1" y="273.9">3V3</text>
<text x="113" y="273.9">GND</text>
<text x="148.3" y="273.9">IO1</text>
<text x="182.5" y="273.9">BCLK</text>
<text x="218.1" y="273.9">LRC</text>
<text x="253.3" y="273.9">DIN</text>
</g>
<g font-size="1.8" fill="#0f0f0f">
<text x="286.5" y="44.5">5V_ZERO</text>
<text x="86.9" y="49.7">S_IN</text>
<text x="131.9" y="49.7">S_IN</text>
<text x="143.8" y="49.7">IO1_THR</text>
<text x="173.3" y="49.7">IO1_THR</text>
<text x="287" y="52.1">IO1_THR</text>
<text x="35.6" y="59.1">S_IN</text>
<text x="287.4" y="59.7">IO4_DIN</text>
<text x="36.7" y="61.7">VIN</text>
<text x="285.8" y="62.3">IO5_BCLK</text>
<text x="287" y="64.8">IO6_LRC</text>
<text x="38" y="104.7">VIN</text>
<text x="48.8" y="104.7">VFUSED</text>
<text x="93.8" y="104.7">VFUSED</text>
<text x="122.8" y="104.7">5V_ZERO</text>
<text x="48.8" y="164.7">LED_A</text>
<text x="93.8" y="164.7">LED_A</text>
<text x="216.1" y="179.7">OUTP</text>
<text x="228.8" y="179.7">SPK_P</text>
<text x="261" y="179.7">OUTN</text>
<text x="273.8" y="179.7">SPK_N</text>
<text x="305" y="179.7">SPK_P</text>
<text x="349.9" y="179.7">SPK_N</text>
<text x="33.7" y="204.7">IO4_DIN</text>
<text x="48.8" y="204.7">DIN</text>
<text x="216.7" y="204.7">GAIN</text>
<text x="228.8" y="204.7">GAIN_R</text>
<text x="259.5" y="204.7">GAIN_R</text>
<text x="133.9" y="214">DIN 1</text>
<text x="160.7" y="214.1">9 OUTP</text>
<text x="32" y="219.7">IO5_BCLK</text>
<text x="48.8" y="219.7">BCLK</text>
<text x="131.2" y="219.1">LRCLK 14</text>
<text x="132.3" y="216.6">BCLK 16</text>
<text x="348.7" y="219.7">SPK_P</text>
<text x="128.4" y="224.2">SD_MODE 4</text>
<text x="132.8" y="226.7">GAIN 2</text>
<text x="348.7" y="222.2">SPK_N</text>
<text x="212.3" y="229.7">SD_MODE</text>
<text x="228.8" y="229.7">SD_R</text>
<text x="273.8" y="229.7">SD_R</text>
<text x="33.3" y="234.7">IO6_LRC</text>
<text x="48.8" y="234.7">LRCLK</text>
<text x="150" y="265.7">IO1_THR</text>
<text x="185" y="265.7">IO5_BCLK</text>
<text x="220" y="265.7">IO6_LRC</text>
<text x="255" y="265.7">IO4_DIN</text>
</g>
<g font-size="1.8" fill="#a90000">
<text x="296.1" y="44.6">1</text>
<text x="296.1" y="47.1">2</text>
<text x="296.1" y="49.7">3</text>
<text x="296.1" y="52.2">4</text>
<text x="41.1" y="59.2">1</text>
<text x="296.1" y="54.7">5</text>
<text x="296.1" y="57.3">6</text>
<text x="296.1" y="59.8">7</text>
<text x="41.1" y="61.7">2</text>
<text x="41.1" y="64.3">3</text>
<text x="296.1" y="62.4">8</text>
<text x="296.1" y="64.9">9</text>
<text x="296.1" y="99.6">1</text>
<text x="296.1" y="102.1">2</text>
<text x="296.1" y="104.7">3</text>
<text x="296.1" y="107.2">4</text>
<text x="296.1" y="109.7">5</text>
<text x="296.1" y="112.3">6</text>
<text x="296.1" y="114.8">7</text>
<text x="296.1" y="117.4">8</text>
<text x="296.1" y="119.9">9</text>
<text x="221.8" y="207">1</text>
<text x="226.8" y="207">2</text>
<text x="137.9" y="214.1">1</text>
<text x="149.7" y="211.3" transform="rotate(-90 149.7 211.3)">7</text>
<text x="160.7" y="214.1">9</text>
<text x="137.3" y="219.2">14</text>
<text x="137.3" y="216.7">16</text>
<text x="160.1" y="216.7">10</text>
<text x="356.1" y="219.7">1</text>
<text x="137.9" y="226.8">2</text>
<text x="137.9" y="224.3">4</text>
<text x="356.1" y="222.3">2</text>
<text x="221.8" y="232">1</text>
<text x="226.8" y="232">2</text>
<text x="147.2" y="234.1" transform="rotate(-90 147.2 234.1)">3</text>
<text x="152.3" y="234.7" transform="rotate(-90 152.3 234.7)">17</text>
</g>
</svg>
